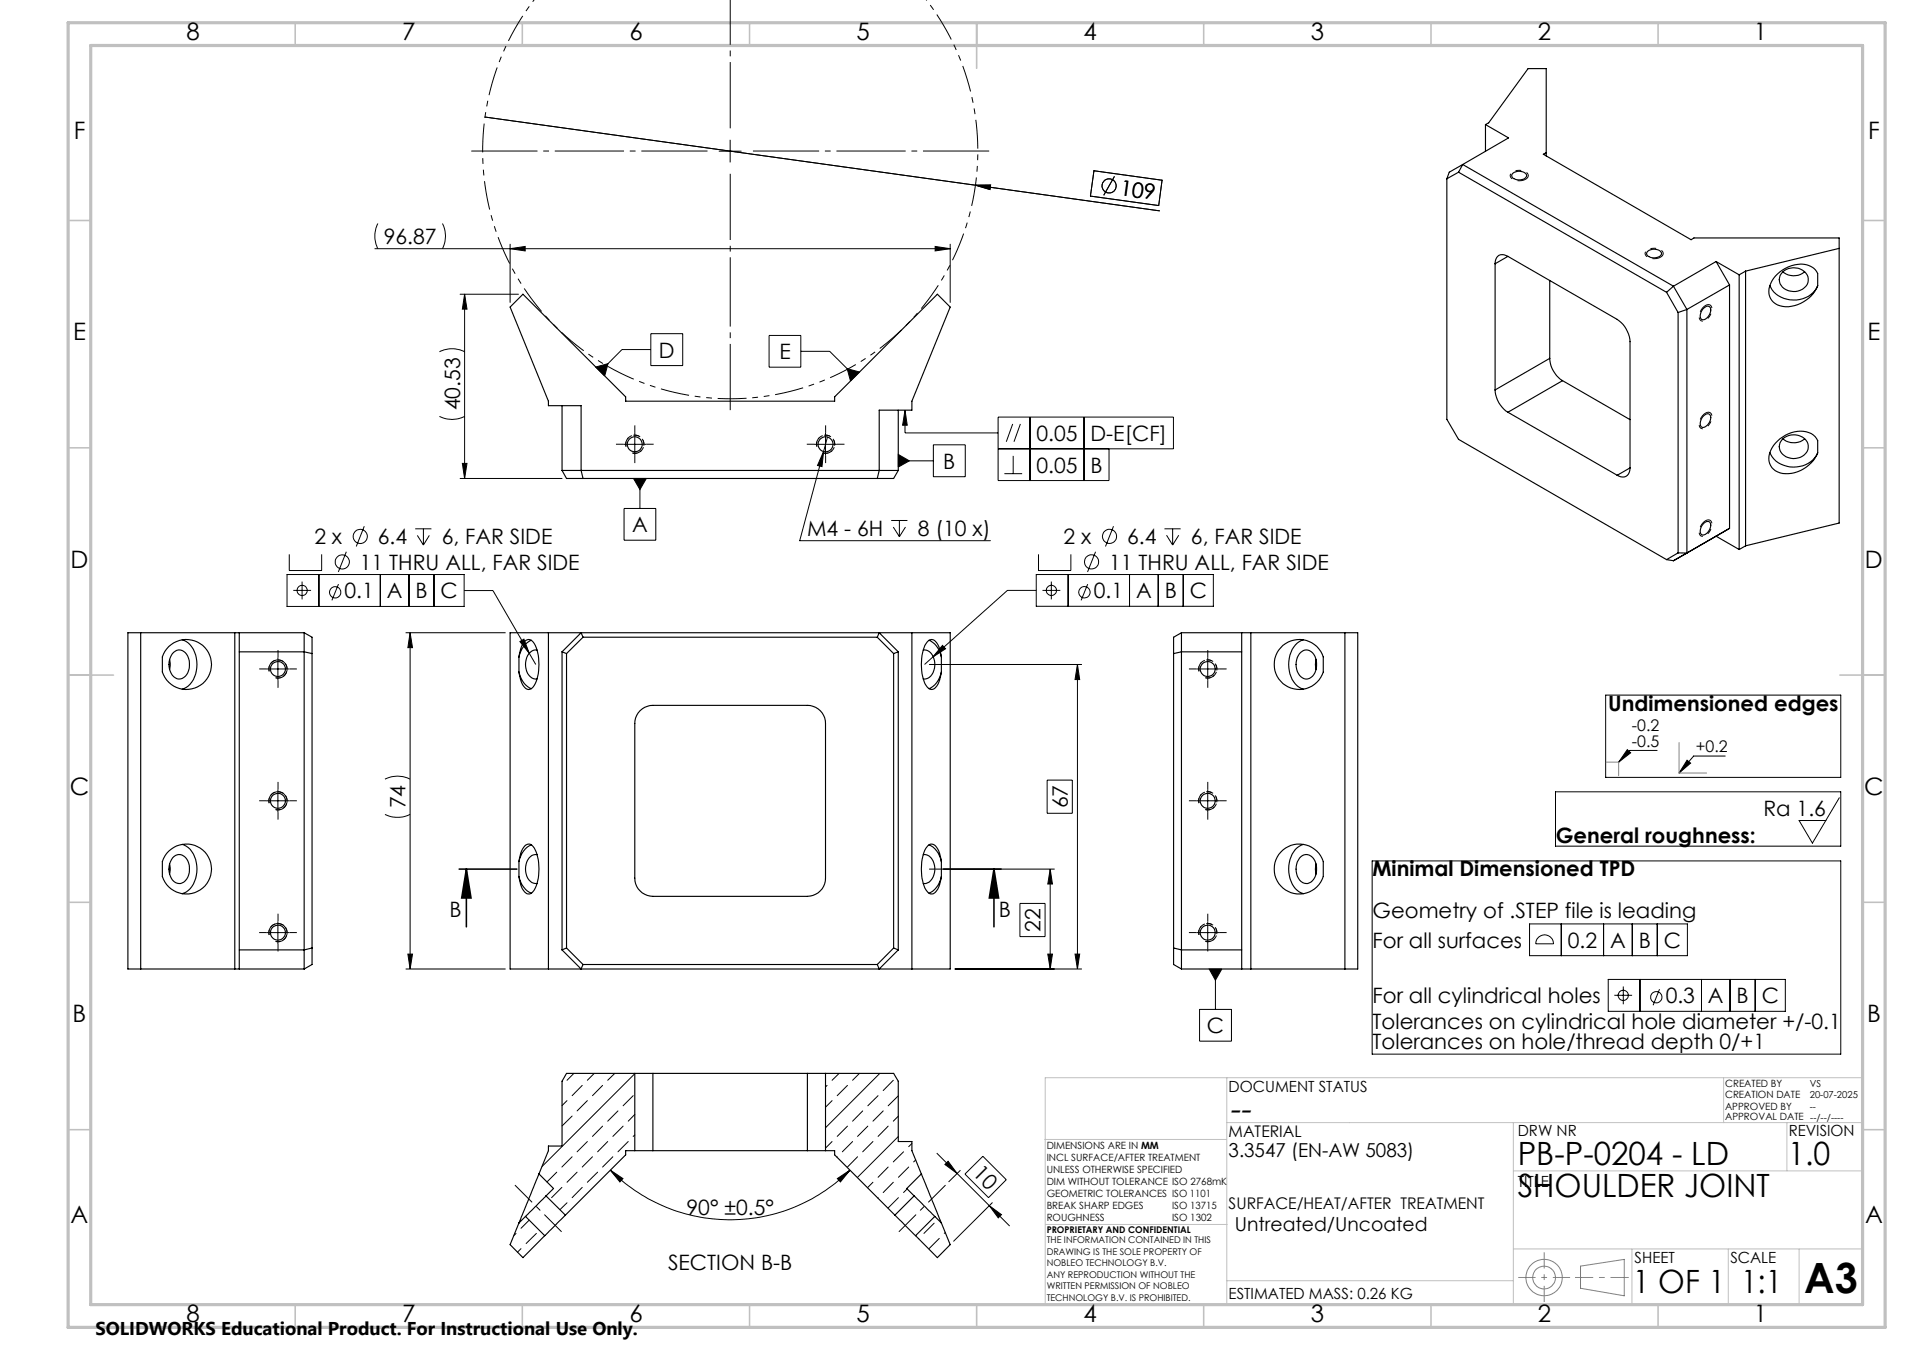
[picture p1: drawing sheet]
<svg xmlns="http://www.w3.org/2000/svg" width="420mm" height="297mm" viewBox="0 0 420 297" stroke-linecap="round" stroke-linejoin="round" font-family="sans-serif">
<g fill="none" stroke="#000" stroke-width=".22">
<path d="M106.8 25.7l107.9 15M158.2 33.3h5M160.7 30.8v4.9M240.8 37.6l15 2-.7 5.6-15.1-2.1zM245.3 38.8l-2.3 4.2M82.5 54.7h126.7M83.2 49.2a6.1 6.1 0 0 0 0 5.5M97.4 49.2a6.1 6.1 0 0 1 0 5.5M112.3 54.7l3.3-.5v1zM112.3 53.7v12.8M205.8 54.2l3.4 .5-3.4 .5zM209.2 53.7v12.8"/>
<path d="M214.7 40.7h3.4l-.2 1zM214.7 40.7l40.5 5.7M96.7 77.4a6.1 6.1 0 0 1 5.6 0M101.3 64.7h12.8M102.3 64.7l.5 3.3h-1zM102.3 64.7v40.6M143.3 76.9h-6.4l-4.8 4.8M143.3 73.4h7v7h-7zM169.3 73.8h7v7h-7zM176.3 77.3h6.3l5.6 5.5M96.7 91.6a6.1 6.1 0 0 0 5.6 0M131.1 80.7l2.7-.7-.7 2.7z"/>
<path d="M137.2 97.8h5M139.7 95.2v5.1M179.2 97.8h5M181.3 99.3l-.4 3.4-.9-.3zM181.7 95.2v5.1M182.1 96.2l-6.1 22.8h42M186.5 81.1l2.7 .7-2 2zM197.7 100l2.5 1.4-2.5 1.4zM199.2 90.2l.5 3.4h-1zM199.2 90.2v5h20.5M205.5 97.9h7v7h-7zM219.7 98.7h38.6v-6.9h-38.6v13.9h24.4v-7"/>
<path d="M222.9 93.3l-1.4 3.9M224.6 93.3l-1.4 3.9M226.7 91.8v13.9M238.6 91.8v13.9M80.2 115.8l-1.8 4.4M91.4 116.3h3.6M91.9 117.8l1.3 2.1M93.2 116.3v3.6M94.5 117.8l-1.3 2.1M101.3 105.3h22.4M101.8 101.9h1l-.5 3.4zM137.4 111.9h7v6.9h-7z"/>
<path d="M139.5 105.3h2.8l-1.4 2.4zM140.9 105.3v6.6M196.2 114.5h3.5M196.6 116l1.4 2.1M197.7 101.4h7.8M198 114.5v3.6M199.3 116l-1.3 2.1M221.1 104.2h3.9M223 100.3v3.9M245.1 115.8l-1.8 4.4M256.3 116.3h3.6M256.8 117.8l1.3 2.1"/>
<path d="M258.1 116.3v3.6M259.5 117.8l-1.4 2.1M63.2 126.4h39v7h-39zM63.7 122v3.5h7.1v-3.5M64.6 129.9h3.9M66.5 127.9v4M70.2 126.4v7M74.5 128.5l-1.4 3.6M76.2 121.4l-1.7 4.4M83.7 126.4v7M89.3 139.2h22M90 126.4v7"/>
<path d="M90.3 139.2l.5 3.3h-1zM90.3 139.2v74M95.5 126.4v7M102.2 129.9h6.3l9.4 16.3M228.1 129.9h-6.3l-16.5 14.7M228.1 126.4h39v7h-39zM228.6 122v3.5h7.1v-3.5M229.5 129.9h3.9M231.4 127.9v4M235.1 126.4v7M239.4 128.5l-1.4 3.6M241.2 121.4l-1.8 4.4"/>
<path d="M248.6 126.4v7M255 126.4v7M260.5 126.4v7M58.7 147.2h5M59.3 147.7a1.99 1.99 0 0 1 1.7-2.5 1.99 1.99 0 0 1 2.2 2.2 1.99 1.99 0 0 1-2.5 1.7M61.2 144.7v5M114.4 141.1l.9-.5 1.2 3.2zM204.5 146.2h33.7M205.3 144.6l-1.8 1.6M207.5 142l.6 .7-2.8 1.9zM237.2 146.2l.5 3.3h-1.1zM237.2 146.2v67"/>
<path d="M263.3 147.2h5.1M265.9 144.7v5M353.4 152.9h51.8v18.1h-51.8zM58.7 176.2h5M59.3 176.7a1.99 1.99 0 0 1 1.7-2.5 1.99 1.99 0 0 1 2.2 2.2 1.99 1.99 0 0 1-2.5 1.7M61.2 173.7v5M84.7 179.2a6.4 6.4 0 0 0 5.6 0M84.7 171.4a6.1 6.1 0 0 1 5.6 0M230.5 171.6h5.5v7.3h-5.5zM263.3 176.2h5.1M265.9 173.7v5M342.4 174.2h62.8v12h-62.8z"/>
<path d="M358.2 164.9l.8 .7-2.7 2.1zM364.8 165.1h-6l-2.5 2.6M371.4 167.2l.7 .7-2.5 2.2zM379.8 166.3h-7l-3.2 3.8M404.9 175.5l-5.9 10-3-5h5.9M204.5 191.2h27.7M224.5 198.8h5.5v7.3h-5.5zM231.2 191.2l.5 3.3h-1.1zM231.2 191.2v22M302 189.4h103.2v42.5h-103.2zM58.7 205.2h5M59.3 205.7a1.99 1.99 0 0 1 1.7-2.5 1.99 1.99 0 0 1 2.2 2.2 1.99 1.99 0 0 1-2.5 1.7"/>
<path d="M61.2 202.7v5M89.3 213.2h22M89.8 209.9h1l-.5 3.3zM210.1 213.2h28.1M230.6 209.9h1.1l-.5 3.3zM236.6 209.9h1.1l-.5 3.3zM263.3 205.2h5.1M265.9 202.7v5M266.2 213.2h2.8l-1.5 2.4zM267.5 213.2v8.9M336.7 203.3h34.7v7h-34.7zM338.7 206.2a1.99 1.99 0 0 1 2.1-.3 1.99 1.99 0 0 1 1.2 1.7h-3.9a1.92 1.92 0 0 1 .6-1.4z"/>
<path d="M343.7 203.3v7M353 203.3v7M354 215.5h39v7h-39zM355.4 219h3.9M357.3 217v3.9M359.3 203.3v7M361 215.5v7M364.8 203.3v7M365.3 217.6l-1.4 3.6M374.5 215.5v7M380.8 215.5v7M386.4 215.5v7"/>
<path d="M126.3 236.1l-1.5 1.6M128.2 238.8l-2.3 2.2M130.8 236.1l-1.5 1.6M132.6 238.8l-2.2 2.2M135.3 236.1l-1.5 1.6M139.7 236.2l-20.4 20.4M182.1 238.8l-.4 .3M184.7 236.1l-1.5 1.6M186.5 238.8l-2.2 2.2M189.2 236.1l-1.5 1.6M193.7 236.1l-12 12M196.6 237.7l-2.2 2.2"/>
<path d="M264.1 222.1h7v7h-7zM122.6 257.9l-2.2 2.1M124.8 242.1l-1.1 1.1M125.9 254.5l-2.2 2.2M125.9 245.5l-2.2 2.2M127 257.9l-2.2 2.2M129.3 251.1l-2.3 2.3M129.3 242.1l-2.3 2.3M130.4 254.5l-2.2 2.2M131.6 257.9l-2.3 2.2M132.6 247.8l-2.2 2.2M133.8 251.1l-2.2 2.3"/>
<path d="M134.3 257.4l2.8 1.9-.6 .7zM134.3 257.4a37.3 37.3 0 0 0 52.8 0M134.9 254.5l-2.3 2.2M136 244.4l-2.2 2.3M137.2 247.8l-2.3 2.2M138.3 251.1l-2.3 2.3M139.4 241l-2.2 2.3M139.7 245.2l-1.4 1.5M139.7 249.7l-.3 .3M183.2 251.1l-1.5 1.5M183.2 242.1l-1.5 1.5M184.3 254.5l-.1 .1"/>
<path d="M184.3 259.3l2.8-1.9-2.1 2.6zM186.5 247.8l-2.2 2.2M187.7 251.1l-2.3 2.3M188.8 254.5l-2.3 2.2M189.9 244.4l-2.2 2.3M191 247.8l-2.2 2.2M192.2 251.1l-2.3 2.3M193.3 241l-2.3 2.3M194.4 244.4l-2.2 2.3M195.5 256.7l-2.2 2.3M195.5 247.8l-2.2 2.2M197.7 250l-9 9"/>
<path d="M197.7 241.1l-2.2 2.2M197.7 245.6l-1.1 1.1M198.9 253.4l-2.3 2.2M200 256.7l-2.2 2.3M200.7 251.6l-.7 .7M201.6 255.2l-.5 .4M206.2 253.7l4.5 4.5M208 256.2l.7-.7 2 2.7zM210.7 258.2l11.5 11.5M211.4 257.5l-2.6 2.5M212.4 258.3l4-3.9 5.1 5.1-3.9 4zM113.6 271.4l-.5 .4"/>
<path d="M114.7 274.7l-.8 .8M116.5 268.4l-1.8 1.8M118.1 271.4l-2.3 2.2M123.7 261.2l-2.3 2.3M124.8 264.6l-1.5 1.5M128.2 261.2l-2.3 2.3M192.2 260.1l-1.2 1.2M193.3 263.5l-.1 .1M196.6 260.1l-2.2 2.3M197.8 263.5l-2.3 2.2M199.7 261.5l-.8 .9M202.2 272.4v.1"/>
<path d="M205.6 269.1l-2.2 2.3M206.8 272.4l-2.3 2.3M208.1 271.1l-.2 .3M217.8 265.3l2.7 1.9-.8 .7zM218.5 264.5l-8.6 8.6"/>
<circle cx="244.1" cy="40.9" r="1.55"/>
<circle cx="79.3" cy="118" r="1.56"/>
<circle cx="244.2" cy="118" r="1.55"/>
<circle cx="66.5" cy="129.9" r="1.12"/>
<circle cx="73.8" cy="130.3" r="1.25"/>
<circle cx="75.3" cy="123.6" r="1.56"/>
<circle cx="231.4" cy="129.9" r="1.12"/>
<circle cx="238.7" cy="130.3" r="1.25"/>
<circle cx="240.3" cy="123.6" r="1.56"/>
<circle cx="357.3" cy="219" r="1.13"/>
<circle cx="364.6" cy="219.4" r="1.24"/>
</g>
<g fill="none" stroke="#808080" stroke-width=".22">
<path d="M353.6 167.7h2.7v2.9M369.6 163.4v6.7h6.1M347.9 278.5l9.6-1.4v8l-9.6-1.7z"/>
<circle cx="339.9" cy="281" r="2.51"/>
<circle cx="339.9" cy="281.1" r="4"/>
</g>
<path d="M334.2 281h11.4" fill="none" stroke="#808080" stroke-width=".22" stroke-dasharray="15.2 1.3 1.3 1.3" stroke-dashoffset="11.4" stroke-linecap="butt"/>
<path d="M339.9 275.5v10.9" fill="none" stroke="#808080" stroke-width=".22" stroke-dasharray="15.2 1.3 1.3 1.3" stroke-dashoffset="11.7" stroke-linecap="butt"/>
<path d="M346.7 281h11.8" fill="none" stroke="#808080" stroke-width=".22" stroke-dasharray="15.2 1.3 1.3 1.3" stroke-dashoffset="11.2" stroke-linecap="butt"/>
<g fill="none" stroke="#c0c0c0" stroke-width=".22">
<path d="M270.1 237.1v49.9M379.4 237.1v9.9M410.1 237.1h-180v49.9M230 250.7h40M270.1 247h140M333.1 257.6h77M333.1 247v40M393.3 247v10.6M230.2 269.4h39.9M333.1 274.8h77M359.2 274.8v12.2M380.4 274.8v12.2"/>
<path d="M396 274.8v12.2M270.1 281.8h63"/>
</g>
<g fill="none" stroke="#c0c0c0" stroke-width=".35">
<path d="M65 5v5M115 5v5M165 5v5M215 5v10M265 5v5M315 5v5M365 5v5M15 48.5h5M410 48.5h5M15 98.5h5M410 98.5h5M15 148.5h10"/>
<path d="M405 148.5h10M15 198.5h5M410 198.5h5M15 248.5h5M410 248.5h5M65 287v5M115 287v5M165 287v5M215 287v5M265 287v5M315 287v5M365 287v5"/>
</g>
<path d="M15 5h400v287h-400zM20 10h390v277h-390z" fill="none" stroke="#c0c0c0" stroke-width=".7"/>
<g fill="#000">
<path d="M214.7 40.7h3.4l-.2 1zM181.3 99.3l-.4 3.4-.9-.3zM266.2 213.2h2.8l-1.5 2.4z"/>
<path d="M112.3 54.7l3.3-.5v1zM205.8 54.2l3.4 .5-3.4 .5z"/>
<path d="M199.2 90.2l.5 3.4h-1zM139.5 105.3l1.4 2.4 1.4-2.4zM197.7 100l2.5 1.4-2.5 1.4zM131.1 80.7l2.7-.7-.7 2.7zM186.5 81.1l.7 2.7 2-2z"/>
<path d="M101.8 101.9h1l-.5 3.4zM102.3 64.7l.5 3.3h-1z"/>
<path d="M90.3 139.2l.5 3.3h-1zM89.8 209.9h1l-.5 3.3z"/>
<path d="M207.5 142l-2.2 2.6 2.8-1.9zM114.4 141.1l2.1 2.7-1.2-3.2z"/>
<path d="M371.4 167.2l.7 .7-2.5 2.2zM358.2 164.9l.8 .7-2.7 2.1z"/>
<path d="M218.8 191.2l1 6.4h-2zM102.7 191.2l1 6.4h-2.1z"/>
<path d="M230.6 209.9h1.1l-.5 3.3zM231.2 191.2l.5 3.3h-1.1zM236.6 209.9h1.1l-.5 3.3zM237.2 146.2l.5 3.3h-1.1z"/>
<path d="M134.3 257.4l2.8 1.9-.6 .7zM184.3 259.3l2.8-1.9-2.1 2.6z"/>
<path d="M208 256.2l.7-.7 2 2.7zM217.8 265.3l2.7 1.9-.8 .7z"/>
</g>
<g fill="none" stroke="#000" stroke-width=".25">
<path d="M318.5 39.3v52.9l2.6 4.5 45.8 26.4M321.1 37.9l-2.6 1.4M321.1 37.9l45.8 26.4M322 36.2l46.4 26.8M322 36.2l-.9 1.7M322 36.2l-3 1.7-.5 1.4M327 27.4l5.1 2.9-10.1 5.9M327 27.4l.7-.4 8.7-11.9h4v19.2M327 27.4v5.9M332.9 38.3a2.15 2.15 0 0 1 3.1 .1 1.34 1.34 0 0 1-1.7 1.2l-.7-.2a.79 .79 0 0 1-.7-1.1zM340.4 33.6l-.7 .3 32.6 18.8 .6-.4h31.9v62.8l-20.6 5M329.1 58v27.8"/>
<path d="M331.9 56.4l24.1 13.9a6.4 6.4 0 0 1 2.8 4.9v27.7M331.9 56.4a1.71 1.71 0 0 0-2-.2 1.71 1.71 0 0 0-.8 1.8M331.9 56.4l-2.8 1.6M362.6 55.4a2.15 2.15 0 0 1 3.1 .2 1.34 1.34 0 0 1-1.7 1.1l-1.3-.4a.6 .6 0 0 1-.1-.9zM377.8 57.5l5 3M377.8 57.5l-9.4 5.5M377.8 57.5l2.9 5.2M384.2 59.7l-1.4 .8M384.2 59.7v60.4M392.4 59.9a3.4 3.4 0 0 1 5.6 1.4 2.99 2.99 0 0 1-3.8 2.8 2.47 2.47 0 0 1-2.3-1.5 2.47 2.47 0 0 1 .5-2.7zM392.5 59.8a3.7 3.7 0 0 0 4.8 0M404.8 54.6l-20.6 5.1"/>
<path d="M341.1 78.8a6.2 6.2 0 0 0 2.9 4.9M341.1 78.8l-12 7M341.1 61.7v17.1M366.9 64.3l2.5 4.5M368.4 63l-1.5 1.3M368.4 63l2.9 5.1M369.4 68.8v52.8M371.3 68.1l-1.9 .7M371.3 68.1v53.6M375.1 67.8a.83 .83 0 0 1 1.1-.4 .83 .83 0 0 1 .4 1.1 1.99 1.99 0 0 1-2 1.8 1.75 1.75 0 0 1 .5-2.5zM380.7 62.7l-9.4 5.4M380.7 62.7v53.5"/>
<path d="M382.8 60.5v60.4M389.6 62.8a6 6 0 0 0 8.5 2.4l.5-.4a4.3 4.3 0 0 0 1.5-1.9M391.3 60.3a6.8 6.8 0 0 1 7.4-1.6 2.96 2.96 0 0 1 1.4 1.5v2.7a7.3 7.3 0 0 1-8.8 4.2 3.5 3.5 0 0 1-1.3-5.3zM123.7 89.2v14.3M197.7 90.2v13.3M329.1 85.8a6.2 6.2 0 0 0 2.8 4.9M331.9 90.7l24.1 13.9M344 83.7l-12.1 7M344 83.7l14.8 8.6M375.1 91.4a.83 .83 0 0 1 1.1-.3 .83 .83 0 0 1 .4 1.1 1.99 1.99 0 0 1-2 1.8 1.75 1.75 0 0 1 .5-2.6zM389.6 99.6a6 6 0 0 0 8.5 2.3l1-.8 1-1.5M391.3 97a6.5 6.5 0 0 1 7.9-1.3l.9 1.2v2.7a7.2 7.2 0 0 1-8.8 4.2 3.4 3.4 0 0 1-1.3-5.2z"/>
<path d="M392.4 96.6a3.5 3.5 0 0 1 5.6 1 2.93 2.93 0 0 1-3.8 3.2 2.5 2.5 0 0 1-2.3-1.5 2.5 2.5 0 0 1 .5-2.7zM392.5 96.6a3.8 3.8 0 0 0 4.8 0M123.7 103.5h74M123.7 103.5l1 1.8h72l1-1.8M128.3 105.3l-.4-1.8v-14.3h-7.2v-.9l-8.4-20.7 2.8-2.9 22.6 22.6v1h46v-1l22.6-22.6 2.9 2.9-8.5 20.7v1.9h-7.2v13.3l-.4 1.8M358.8 102.9a1.72 1.72 0 0 1-.8 1.9 1.72 1.72 0 0 1-2-.2M358.8 102.9l-2.8 1.7M375.1 115.1a.83 .83 0 0 1 1.1-.3 .83 .83 0 0 1 .4 1 1.92 1.92 0 0 1-2 1.8 1.75 1.75 0 0 1 .5-2.5zM377.8 118l5 2.9M377.8 118l-9.4 5.4M380.7 116.2l-9.4 5.5M380.7 116.2l-2.9 1.8"/>
<path d="M31 139.2v74M51.7 139.2v74M52.7 139.2v74M67 139.2h-38.8v74h38.8M67 139.2v74M67 139.2l1.7 1v72l-1.7 1M112.3 139.2h96.9v74h-96.9zM120.7 139.2v74M200.7 139.2v74M260.1 139.2h38.8v74h-38.8M260.1 139.2v74M260.1 139.2l-1.8 1v72l1.8 1"/>
<path d="M273.3 139.2v74M275.3 139.2v74M296.1 139.2v74M366.9 123.1l1.5 .3M369.4 121.6l-2.5 1.5M369.4 121.6l1.9 .1M371.3 121.7l-2.9 1.7M384.2 120.1l-1.4 .8M37.3 145.1l.2 .8-.2 1.4M38.3 143.5a2 2 0 0 1 3.2 1.4 3.7 3.7 0 0 1-1.4 4.4 2.2 2.2 0 0 1-2.8-2.1 3.9 3.9 0 0 1 1-3.7zM40.1 140.8a5.3 5.3 0 0 1 3.3 5.4 5.4 5.4 0 0 1-3.3 5.4M52.7 143.4h14.3l1.7 .4"/>
<path d="M114.2 144.5a4.8 4.8 0 0 1 1.8-3.7 1.86 1.86 0 0 1 2 1.7 10.9 10.9 0 0 1-.6 8.6 1.19 1.19 0 0 1-1.1 .6 1.19 1.19 0 0 1-1-.7l-.7-1.4-.4-1.8M114.2 147.8a4.9 4.9 0 0 0 2.7 3.7M114.2 144.5v3.3M116.9 140.9a4.9 4.9 0 0 0-2.7 3.6M118.2 143a2.72 2.72 0 0 0-2.5 3.2 2.72 2.72 0 0 0 2.5 3.2M123.7 143.4l1 .4M123.7 143.4v65.6M124.7 143.8v64.8M128.3 140.2h64.8M128.3 140.2l-.4-1-4.2 4.2M128.3 140.2l-3.6 3.6M140.9 156.3a4 4 0 0 1 2.8-1.1h34a4 4 0 0 1 4 4v34a4 4 0 0 1-4 4h-34a4 4 0 0 1-4-4v-34a3.8 3.8 0 0 1 1.2-2.9z"/>
<path d="M193.1 140.2l3.6 3.6M193.1 140.2l.4-1 4.2 4.2M196.7 143.8v64.8M197.7 143.4l-1 .4M197.7 143.4v65.6M203.2 143a2.35 2.35 0 0 1 2.5 2.4 3.3 3.3 0 0 1-1.9 4h-.6M204.5 140.9a4.9 4.9 0 0 1 2.7 3.6M207.2 144.5a4.8 4.8 0 0 0-1.8-3.7 1.86 1.86 0 0 0-2 1.7 11.3 11.3 0 0 0 .4 8.3 1.27 1.27 0 0 0 1.2 .9 1.27 1.27 0 0 0 1.2-.7l.6-1.4 .4-1.8M207.2 147.8a4.9 4.9 0 0 1-2.7 3.7M207.2 144.5v3.3M273.3 143.4h-13.2l-1.8 .4M286.4 143.5a2 2 0 0 1 3.2 1.4 3.7 3.7 0 0 1-1.4 4.4 2.4 2.4 0 0 1-2.9-2.6v-1l.3-1.1z"/>
<path d="M286.9 140.8a5.3 5.3 0 0 0-3.2 5.4 5.4 5.4 0 0 0 3.2 5.4M289.7 145.1l-.1 1.1 .1 1.1M37.3 190.1l.2 .8-.2 1.4M38.3 188.5a2.03 2.03 0 0 1 3.2 1.4 3.5 3.5 0 0 1-1.7 4.5 2.37 2.37 0 0 1-2.5-2.1 3.9 3.9 0 0 1 1-3.8zM40.1 185.8a5.3 5.3 0 0 1 3.3 5.4 5.3 5.3 0 0 1-3.3 5.4M114.2 189.5a4.8 4.8 0 0 1 1.8-3.7 1.28 1.28 0 0 1 1.6 .8 10.5 10.5 0 0 1-.2 9.5 1.19 1.19 0 0 1-1.1 .6 1.19 1.19 0 0 1-1-.8l-.7-1.3-.4-1.8M114.2 192.8a4.9 4.9 0 0 0 2.7 3.7M114.2 189.5v3.3M116.9 185.9a4.9 4.9 0 0 0-2.7 3.6M118.2 188a2.44 2.44 0 0 0-2.5 2.6 3 3 0 0 0 2.2 3.8h.3M203.2 188a2.35 2.35 0 0 1 2.5 2.4 3.3 3.3 0 0 1-1.9 4h-.6M204.5 185.9a4.9 4.9 0 0 1 2.7 3.6"/>
<path d="M207.2 189.5a4.8 4.8 0 0 0-1.8-3.7 1.28 1.28 0 0 0-1.6 .8 10.9 10.9 0 0 0 0 9.2 1.36 1.36 0 0 0 1.4 .9 1.36 1.36 0 0 0 1.2-1.1l.4-1 .4-1.8M207.2 192.8a4.9 4.9 0 0 1-2.7 3.7M207.2 189.5v3.3M286.4 188.5a2.03 2.03 0 0 1 3.2 1.4 3.5 3.5 0 0 1-1.7 4.5 2.72 2.72 0 0 1-2.6-3.2l.3-1.6zM286.9 185.8a5.3 5.3 0 0 0-3.2 5.4 5.3 5.3 0 0 0 3.2 5.4M289.7 190.1l-.1 1.1 .1 1.1M68.7 208.6l-1.7 .4h-14.3M123.7 209l4.2 4.2 .4-1M124.7 208.6l3.6 3.6M124.7 208.6l-1 .4M128.3 212.2h64.8M196.7 208.6l1 .4"/>
<path d="M196.7 208.6l-3.6 3.6M197.7 209l-4.2 4.2-.4-1M258.3 208.6l1.8 .4h13.2M139.7 236.1h4M139.7 236.1h-15l-1 1.8v14.2h-3v1l-2.1 5.2M139.7 236.1v17M143.7 236.1h34M143.7 236.1v17M177.7 236.1h4M177.7 236.1v17M181.7 236.1h15l1 1.8v13.2h3v2l2.1 5.2M181.7 236.1v17"/>
<path d="M118.6 258.3l-4.4 10.8M118.6 258.3l3.2 3.2-1.6 1.6M139.7 253.1h4M139.7 253.1h-2v1l-13.2 13.2M143.7 253.1h34M177.7 253.1h4M181.7 253.1h2v1l13.3 13.2M202.8 258.3l4.4 10.8M202.8 258.3l-3.2 3.2 1.6 1.6M114.2 269.1l-1.9 4.7 2.8 2.9 4.8-4.9M115.7 267.6l4.2 4.2M115.7 267.6l-1.5 1.5"/>
<path d="M120.2 263.1l-4.5 4.5M120.2 263.1l4.3 4.2M124.5 267.3l-4.6 4.5M197 267.3l4.5 4.5M201.2 263.1l4.6 4.5M201.2 263.1l-4.2 4.2M205.8 267.6l1.4 1.5M205.8 267.6l-4.3 4.2M207.2 269.1l2 4.7-2.9 2.9-4.8-4.9"/>
<circle cx="139.7" cy="97.8" r="1.65"/>
<circle cx="181.7" cy="97.8" r="1.65"/>
<circle cx="41" cy="146.2" r="5.5"/>
<circle cx="61.2" cy="147.2" r="1.65"/>
<circle cx="265.9" cy="147.2" r="1.66"/>
<circle cx="286" cy="146.2" r="5.5"/>
<circle cx="61.2" cy="176.2" r="1.65"/>
<circle cx="265.9" cy="176.2" r="1.66"/>
<circle cx="41" cy="191.2" r="5.5"/>
<circle cx="286" cy="191.2" r="5.5"/>
<circle cx="61.2" cy="205.2" r="1.65"/>
<circle cx="265.9" cy="205.2" r="1.66"/>
</g>
<path d="M335.8 39.4a2.7 2.7 0 0 1-3.3-.5 1.25 1.25 0 0 1 1.4-1.4h.5a1.76 1.76 0 0 1 2 1.1v.3l-.6 .5M365.5 56.6a2.7 2.7 0 0 1-3.3-.5 1.25 1.25 0 0 1 1.4-1.4l.5-.1a1.76 1.76 0 0 1 2 1.2v.3l-.6 .5M375.4 67.2a.94 .94 0 0 1 1.3 .1 .94 .94 0 0 1 .1 1.2 2.24 2.24 0 0 1-2.4 2.1 2.24 2.24 0 0 1 .7-3.1l.3-.3M375.4 90.9a.94 .94 0 0 1 1.3 0 .94 .94 0 0 1 .1 1.2 2.24 2.24 0 0 1-2.4 2.1 2.24 2.24 0 0 1 .7-3.1l.3-.2M375.4 114.6a.94 .94 0 0 1 1.3 0 .94 .94 0 0 1 .1 1.2 2.24 2.24 0 0 1-2.4 2.1 2.24 2.24 0 0 1 .7-3.1l.3-.2" fill="none" stroke="#000" stroke-width=".22" stroke-dasharray="6.3 1.3 1.3 1.3 1.3 1.3" stroke-dashoffset="4.5" stroke-linecap="butt"/>
<path d="M101.1 191.2h12.7M102.7 191.2l1 6.4h-2.1zM102.7 191.2v12.7M207.7 191.2h12.7M218.8 191.2l1 6.4h-2zM218.8 191.2v12.7" fill="none" stroke="#000" stroke-width=".35"/>
<path d="M117.6 -.1a54.5 54.5 0 0 0 33.4 86.9 54.5 54.5 0 0 0 61.9-69.5M212.9 17.3a54.4 54.4 0 0 0-9-17.4" fill="none" stroke="#000" stroke-width=".22" stroke-dasharray="6.3 1.3 1.3 1.3 1.3 1.3" stroke-dashoffset="3.4" stroke-linecap="butt"/>
<path d="M139.2 99.7a2 2 0 0 0 2.5-1.8 2 2 0 0 0-2.1-2.2 2 2 0 0 0-1.8 2.5M181.2 99.7a2 2 0 0 0 2.5-1.8 2 2 0 0 0-2.1-2.2 2 2 0 0 0-1.8 2.5M60.7 149.1a2 2 0 0 0 2.5-1.8 2 2 0 0 0-2.2-2.1 2 2 0 0 0-1.7 2.5M265.3 149.1a2 2 0 0 0 2.6-1.8 2 2 0 0 0-2.2-2.1 2 2 0 0 0-1.8 2.5M60.7 178.1a2 2 0 0 0 2.5-1.8 2 2 0 0 0-2.2-2.1 2 2 0 0 0-1.7 2.5M265.3 178.1a2 2 0 0 0 2.6-1.8 2 2 0 0 0-2.2-2.1 2 2 0 0 0-1.8 2.5M60.7 207.1a2 2 0 0 0 2.5-1.8 2 2 0 0 0-2.2-2.1 2 2 0 0 0-1.7 2.5M265.3 207.1a2 2 0 0 0 2.6-1.8 2 2 0 0 0-2.2-2.1 2 2 0 0 0-1.8 2.5" fill="none" stroke="#000" stroke-width=".22" stroke-dasharray="1.3 .6" stroke-dashoffset=".2" stroke-linecap="butt"/>
<path d="M139.2 99.7a2 2 0 0 0 2.5-1.8 2 2 0 0 0-2.1-2.2 2 2 0 0 0-1.8 2.5M181.2 99.7a2 2 0 0 0 2.5-1.8 2 2 0 0 0-2.1-2.2 2 2 0 0 0-1.8 2.5M265.3 149.1a2 2 0 0 0 2.6-1.8 2 2 0 0 0-2.2-2.1 2 2 0 0 0-1.8 2.5M265.3 178.1a2 2 0 0 0 2.6-1.8 2 2 0 0 0-2.2-2.1 2 2 0 0 0-1.8 2.5M265.3 207.1a2 2 0 0 0 2.6-1.8 2 2 0 0 0-2.2-2.1 2 2 0 0 0-1.8 2.5" fill="none" stroke="#000" stroke-width=".22" stroke-dasharray="6.3 1.3 1.3 1.3 1.3 1.3" stroke-dashoffset="4.3" stroke-linecap="butt"/>
<path d="M113.3 260.7l10.3 10.3M208.1 260.7l-10.2 10.3" fill="none" stroke="#000" stroke-width=".22" stroke-dasharray="15.2 1.3 1.3 1.3" stroke-dashoffset="9.9" stroke-linecap="butt"/>
<g fill="none" stroke="#000" stroke-width=".22" stroke-dasharray="15.2 1.3 1.3 1.3" stroke-linecap="butt">
<path d="M137.2 97.7h-1.6M139.7 95.2v-1.6M142.2 97.7h1.7M179.2 97.7h-1.6M181.7 95.2v-1.6M184.2 97.7h1.7M139.7 100.2v1.7M181.7 100.2v1.7M58.7 147.2h-1.7M61.2 144.7v-1.7M61.2 149.7v1.6M63.7 147.2h1.6"/>
<path d="M263.4 147.2h-1.7M265.9 144.7v-1.7M265.9 149.7v1.6M268.4 147.2h1.6M58.7 176.2h-1.7M61.2 173.7v-1.7M61.2 178.7v1.6M63.7 176.2h1.6M263.4 176.2h-1.7M265.9 173.7v-1.7M265.9 178.7v1.6M268.4 176.2h1.6"/>
<path d="M58.7 205.2h-1.7M61.2 202.7v-1.7M61.2 207.7v1.6M63.7 205.2h1.6M263.4 205.2h-1.7M265.9 202.7v-1.7M265.9 207.7v1.6M268.4 205.2h1.6"/>
</g>
<path d="M155.7 33.2h-52M160.7 28.2v-28.2M160.7 38.2v52M165.7 33.2h52" fill="none" stroke="#000" stroke-width=".22" stroke-dasharray="15.2 1.3 1.3 1.3" stroke-dashoffset=".7" stroke-linecap="butt"/>
<text font-size="9.2" x="397.2" y="284.5">A3</text>
<text font-size="7.3" x="270.4" y="246.3">--</text>
<g font-size="7.1">
<text x="334.1" y="256.2">PB-P-0204 - LD</text>
<text x="393.6" y="256.2">1.0</text>
<text x="334.1" y="263.3">SHOULDER JOINT</text>
<text x="359.4" y="284.5">1 OF 1</text>
<text x="383.3" y="284.5">1:1</text>
</g>
<g font-size="5.3">
<text x="41" y="8.9">8</text>
<text x="88.5" y="8.9">7</text>
<text x="138.5" y="8.9">6</text>
<text x="188.5" y="8.9">5</text>
<text x="238.5" y="8.9">4</text>
<text x="288.5" y="8.9">3</text>
<text x="338.5" y="8.9">2</text>
<text x="386" y="8.9">1</text>
<text x="16.2" y="30.7">F</text>
<text x="411.2" y="30.7">F</text>
<text x="16.1" y="74.9">E</text>
<text x="411.1" y="74.9">E</text>
<text x="15.5" y="124.9">D</text>
<text x="410.5" y="124.9">D</text>
<text x="15.4" y="174.9">C</text>
<text x="410.4" y="174.9">C</text>
<text x="16" y="224.9">B</text>
<text x="411" y="224.9">B</text>
<text x="15.5" y="269.2">A</text>
<text x="410.5" y="269.2">A</text>
<text x="41" y="290.9">8</text>
<text x="88.5" y="290.9">7</text>
<text x="138.5" y="290.9">6</text>
<text x="188.5" y="290.9">5</text>
<text x="238.5" y="290.9">4</text>
<text x="288.5" y="290.9">3</text>
<text x="338.5" y="290.9">2</text>
<text x="386" y="290.9">1</text>
</g>
<g font-size="4.7">
<text x="246.5" y="42.9" transform="rotate(8 246.5 42.9)">109</text>
<text x="84.5" y="53.7">96.87</text>
<text x="145.1" y="78.7">D</text>
<text x="171.6" y="79">E</text>
<text x="101.3" y="90.3" transform="rotate(-90 101.3 90.3)">40.53</text>
<text x="228.2" y="97">0.05</text>
<text x="240" y="97">D-E[CF]</text>
<text x="207.6" y="103.1">B</text>
<text x="228.2" y="104">0.05</text>
<text x="240" y="104">B</text>
<text x="69.2" y="119.7">2 x</text>
<text x="83.2" y="119.7">6.4</text>
<text x="97.2" y="119.7">6, FAR SIDE</text>
<text x="139.2" y="117.1">A</text>
<text x="177.6" y="117.9">M4 - 6H</text>
<text x="202" y="117.9">8 (10 x)</text>
<text x="234.1" y="119.7">2 x</text>
<text x="248.1" y="119.7">6.4</text>
<text x="262.2" y="119.7">6, FAR SIDE</text>
<text x="79.2" y="125.3">11 THRU ALL, FAR SIDE</text>
<text x="244.2" y="125.3">11 THRU ALL, FAR SIDE</text>
<text x="75.9" y="131.7">0.1</text>
<text x="85.2" y="131.7">A</text>
<text x="91.5" y="131.7">B</text>
<text x="97" y="131.7">C</text>
<text x="240.8" y="131.6">0.1</text>
<text x="250.1" y="131.6">A</text>
<text x="256.4" y="131.6">B</text>
<text x="261.9" y="131.6">C</text>
<text x="354" y="156.4">Undimensioned edges</text>
<text x="89.3" y="177.9" transform="rotate(-90 89.3 177.9)">74</text>
<text x="235.1" y="177.9" transform="rotate(-90 235.1 177.9)">67</text>
<text x="388.2" y="179.5">Ra 1.6</text>
<text x="342.5" y="185.5">General roughness:</text>
<text x="302.1" y="192.8">Minimal Dimensioned TPD</text>
<text x="98.9" y="201.7">B</text>
<text x="219.9" y="201.7">B</text>
<text x="302.1" y="201.9">Geometry of .STEP file is leading</text>
<text x="229.1" y="205" transform="rotate(-90 229.1 205)">22</text>
<text x="302.1" y="208.5">For all surfaces</text>
<text x="345.1" y="208.5">0.2</text>
<text x="354.4" y="208.5">A</text>
<text x="360.7" y="208.5">B</text>
<text x="366.3" y="208.5">C</text>
<text x="302.1" y="220.7">For all cylindrical holes</text>
<text x="366.7" y="220.7">0.3</text>
<text x="376" y="220.7">A</text>
<text x="382.3" y="220.7">B</text>
<text x="387.8" y="220.7">C</text>
<text x="265.7" y="227.3">C</text>
<text x="302.1" y="226.3">Tolerances on cylindrical hole diameter +/-0.1</text>
<text x="302.1" y="230.9">Tolerances on hole/thread depth 0/+1</text>
<text x="213.9" y="258.3" transform="rotate(45 213.9 258.3)">10</text>
<text x="151.1" y="267.3">90° ±0.5°</text>
<text x="147.1" y="279.5">SECTION B-B</text>
</g>
<g font-size="4.2">
<text x="270.4" y="254.6">3.3547 (EN-AW 5083)</text>
<text x="271.8" y="270.8">Untreated/Uncoated</text>
</g>
<text font-size="4.1" x="21" y="293.7">SOLIDWORKS Educational Product. For Instructional Use Only.</text>
<g font-size="3.5">
<text x="359.2" y="160.9">-0.2</text>
<text x="359.2" y="164.3">-0.5</text>
<text x="373.3" y="165.5">+0.2</text>
<text x="270.4" y="250.1">MATERIAL</text>
<text x="270.4" y="266">SURFACE/HEAT/AFTER TREATMENT</text>
</g>
<g font-size="3.4">
<text x="270.4" y="240.2">DOCUMENT STATUS</text>
<text x="334.1" y="250">DRW NR</text>
<text x="393.7" y="250">REVISION</text>
<text x="334.1" y="261.1">TITLE</text>
<text x="359.8" y="277.9">SHEET</text>
<text x="380.9" y="277.9">SCALE</text>
<text x="270.4" y="285.7">ESTIMATED MASS: 0.26 KG</text>
</g>
<g font-size="2.2">
<text x="379.7" y="239.1">CREATED BY</text>
<text x="379.7" y="244.2">APPROVED BY</text>
<text x="379.7" y="241.6">CREATION DATE</text>
<text x="379.7" y="246.5">APPROVAL DATE --/--/----</text>
<text x="230.4" y="252.7">DIMENSIONS ARE IN MM</text>
<text x="230.4" y="255.4">INCL SURFACE/AFTER TREATMENT</text>
<text x="230.4" y="258">UNLESS OTHERWISE SPECIFIED</text>
<text x="230.4" y="260.7">DIM WITHOUT TOLERANCE ISO 2768mK</text>
<text x="230.4" y="263.3">GEOMETRIC TOLERANCES ISO 1101</text>
<text x="230.4" y="266">BREAK SHARP EDGES</text>
<text x="230.4" y="268.6">ROUGHNESS</text>
<text x="258" y="266">ISO 13715</text>
<text x="258" y="268.7">ISO 1302</text>
</g>
<g font-size="2.1">
<text x="398.4" y="239.1">VS</text>
<text x="398.4" y="244.2">--</text>
<text x="398.4" y="241.7">20-07-2025</text>
</g>
<g font-size="2">
<text x="230.4" y="271.3">PROPRIETARY AND CONFIDENTIAL</text>
<text x="230.4" y="273.5">THE INFORMATION CONTAINED IN THIS</text>
<text x="230.4" y="276.1">DRAWING IS THE SOLE PROPERTY OF</text>
<text x="230.4" y="278.6">NOBLEO TECHNOLOGY B.V.</text>
<text x="230.4" y="281.1">ANY REPRODUCTION WITHOUT THE</text>
<text x="230.4" y="283.6">WRITTEN PERMISSION OF NOBLEO</text>
<text x="230.4" y="286.2">TECHNOLOGY B.V. IS PROHIBITED.</text>
</g>
</svg>
